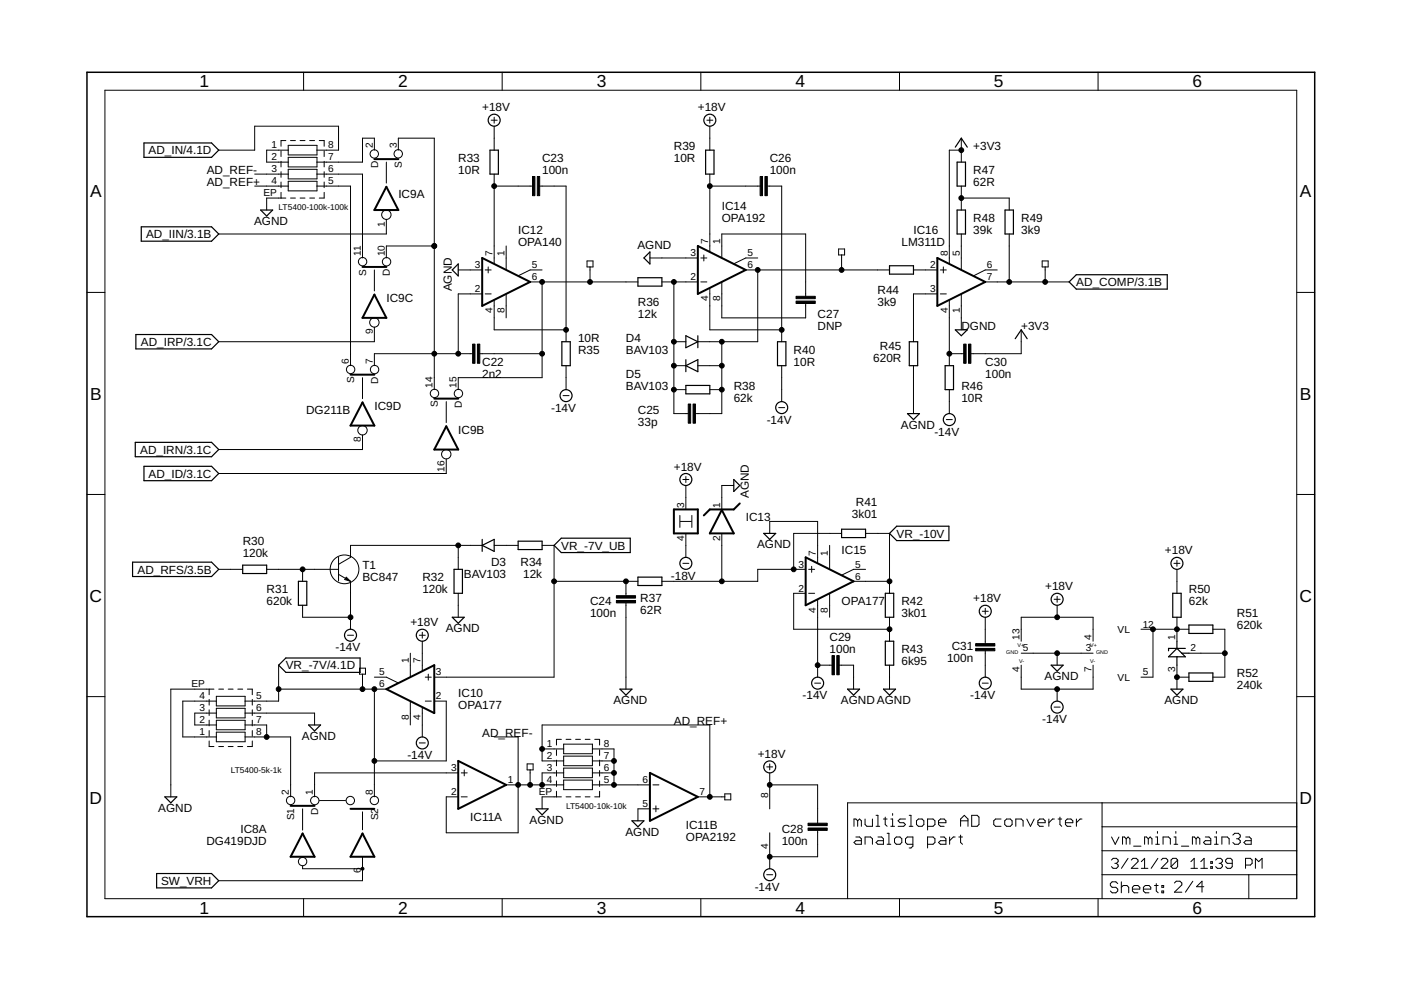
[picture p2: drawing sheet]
<svg xmlns="http://www.w3.org/2000/svg" width="297mm" height="210mm" viewBox="0 0 297 210" stroke-linecap="round" stroke-linejoin="round" font-family="sans-serif">
<g fill="none" stroke="#000" stroke-width=".25">
<path d="M30.5 30.3h14.4l1.5 1.5-1.5 1.6h-14.4zM103.9 31.8h1.8v5.1h-1.8zM149.6 31.8h1.8v5.1h-1.8zM202.5 31.2l1.3-1.9 1.3 1.9M202.9 34.4h1.8v5.1h-1.8zM30 48.1h14.9l1.5 1.5-1.5 1.5h-14.9zM55.3 44.5h2.5l-1.3 1.3zM97.2 56v2.5l-1.3-1.3zM135.3 58.9h5v1.8h-5zM137.8 53.4v2.6l-1.3-1.3zM188.6 56.3h5.1v1.8h-5.1zM202.9 44.5h1.8v5.1h-1.8z"/>
<path d="M213.1 44.5h1.8v5.1h-1.8zM226.7 59.8l1.5-1.5h19.3v3h-19.3zM28.8 70.9h16.1l1.5 1.6-1.5 1.5h-16.1zM119.1 72.5h1.8v5h-1.8zM145.4 71.2l2.6 1.3-2.6 1.2zM145.4 76.3v2.5M145.4 77.5l2.6-1.2v2.5zM148 71.2v2.5M164.8 72.5h1.8v5h-1.8zM192.8 72.5h1.8v5h-1.8zM200.4 77.5h1.8v5.1h-1.8zM202.5 69.9h2.6l-1.3 1.3z"/>
<path d="M215.2 71.8l1.3-1.9 1.3 1.9M28.7 93.8h16.2l1.5 1.5-1.5 1.5h-16.2zM30.5 98.9h14.4l1.5 1.5-1.5 1.5h-14.4zM145.4 81.7h5.1v1.8h-5.1zM192.4 87.7h2.5l-1.2 1.3zM28.1 119.2h16.8l1.5 1.5-1.5 1.5h-16.8zM51.5 119.8h5v1.8h-5zM102.2 115.6l2.6-1.2v2.5zM102.2 114.4v2.5M109.9 114.7h5v1.8h-5zM117.5 115.6l1.5-1.5h14.6v3.1h-14.6zM155.6 101.7l1.2 1.2-1.2 1.3z"/>
<path d="M161.9 113.1h2.6l-1.3 1.3zM178.4 112.2h5.1v1.8h-5.1zM188.6 113.1l1.5-1.5h11.1v3h-11.1zM63.3 123.3h1.7v5h-1.7zM95.9 130.9h2.5l-1.2 1.2zM96.3 120.7h1.7v5.1h-1.7zM135.3 122.4h5v1.7h-5zM187.7 125.8h1.8v5.1h-1.8zM187.7 136h1.8v5h-1.8zM248.6 125.8h1.8v5.1h-1.8zM249.5 136v1.5M249.5 139.3v1.7"/>
<path d="M249.5 137.5l1.8 1.8h-3.5zM250.5 138.5h1.6M251.3 137.5h-3.5v.5M252.1 132.5h5.1v1.8h-5.1zM59.1 141l1.5-1.5h15.7v3.1h-15.7zM65.4 153.7h2.6l-1.3 1.3zM131.4 146.1h2.6l-1.3 1.3zM179.7 146.1h2.5l-1.2 1.3zM187.3 146.1h2.6l-1.3 1.3zM222.9 141h2.5l-1.3 1.3zM248.3 146.1h2.5l-1.3 1.3zM252.1 142.7h5.1v1.8h-5.1z"/>
<path d="M34.9 169h2.6l-1.3 1.2zM113.7 171.5h2.5l-1.3 1.3zM134 174h2.5l-1.2 1.3zM33.2 185.2h11.7l1.5 1.5-1.5 1.6h-11.7z"/>
<circle cx="104.8" cy="25.5" r="1.27"/>
<circle cx="150.5" cy="25.5" r="1.27"/>
<circle cx="120" cy="83.9" r="1.27"/>
<circle cx="165.7" cy="86.4" r="1.27"/>
<circle cx="201.3" cy="89" r="1.27"/>
<circle cx="145.4" cy="119.4" r="1.27"/>
<circle cx="145.4" cy="101.7" r="1.27"/>
<circle cx="249.5" cy="119.4" r="1.27"/>
<circle cx="74.3" cy="134.7" r="1.27"/>
<circle cx="89.5" cy="134.7" r="1.27"/>
<circle cx="208.9" cy="129.6" r="1.27"/>
<circle cx="224.1" cy="127.1" r="1.27"/>
<circle cx="89.5" cy="157.5" r="1.27"/>
<circle cx="173.4" cy="144.8" r="1.27"/>
<circle cx="208.9" cy="144.8" r="1.27"/>
<circle cx="224.1" cy="149.9" r="1.27"/>
<circle cx="163.2" cy="162.6" r="1.27"/>
<circle cx="163.2" cy="185.5" r="1.27"/>
</g>
<g fill="none" stroke="#000" stroke-width=".21">
<path d="M22.2 19.1h252.7v171.4h-252.7zM64.4 15.3v3.8M106.5 15.3v3.8M148.6 15.3v3.8M190.7 15.3v3.8M232.8 15.3v3.8M46.4 31.8h7.6v-5h17.8v5h-4.6M54 39.5h7.1M54 36.9h7.1M59.6 32v1.2M59.6 34.2v1.2M59.6 36.4v1.2"/>
<path d="M59.6 38.6v1.2M60.6 29.8h-1v1.2M61.1 31.8h-4.6v2.6h4.6M61.1 30.8h6.1v2.1h-6.1zM61.1 33.4h6.1v2h-6.1zM61.1 35.9h6.1v2h-6.1zM61.1 38.4h6.1v2.1h-6.1zM61.6 29.8h1M63.6 29.8h1.1M65.7 29.8h1M67.2 36.9h9.7v17.8M67.2 39.5h7.1v38"/>
<path d="M67.7 29.8h1v1.2M68.7 32v1.2M68.7 34.2v1.2M68.7 36.4v1.2M68.7 38.6v1.2M79.4 31.8v-2.5h-2.5v5.1h-9.7M81.9 34.4v4.4M84.5 31.8v-2.5h7.6v53.3M104.1 25.5h1.3M104.8 24.8v1.3M104.8 26.8v5M104.8 36.9v19"/>
<path d="M104.8 39.5h8.1M114.4 39.5h5.6v33M149.9 25.5h1.2M150.5 39.5h10.7M150.5 24.8v1.3M150.5 26.8v5M150.5 36.9v16.4M162.7 39.5h3v33M203.8 31.8h-2.5v24.1M203.8 29.3v5.1M203.8 39.5v5M59.6 40.8v1.2"/>
<path d="M60.6 42h-4.1v2.5M61.6 42h1M63.6 42h1.1M65.7 42h1M68.7 40.8v1.2h-1M79.4 57.2v4.5M81.9 46.5v3.1h-35.5M92.1 52.2h-10.2v2.5M97.2 57.2h5M102.9 57.2h1.2M103.5 56.6v1.3M107.3 52.2v4.9"/>
<path d="M112.4 59.8h22.9M114.9 59.8v20.3h-17.7v2.5M114.9 57.2h-2.5l-2.5 1.2M124.5 55.3h1.2v1.3h-1.2zM125.1 56.6v3.2M137.8 54.7h10.2M140.3 59.8h7.7M142.9 59.8v27.9h3M148.6 59.8h1.3M148.6 54.7h1.3M149.2 54.1v1.2M153 54.6v-5h17.8v13.2"/>
<path d="M153 59.8v7.6h17.8v-3.1M158.1 57.2h30.5M160.7 54.7h-2.6l-2.5 1.2M160.7 57.2v15.3h-12.7M177.8 52.8h1.3v1.3h-1.3zM178.4 54.1v3.1M193.7 57.2h5M199.4 57.2h1.2M200 56.6v1.3M203.8 42h10.2v2.5M203.8 49.6v7.5M208.9 59.8h17.8"/>
<path d="M211.4 57.2h-2.5l-2.4 1.3M214 49.6v10.2M221 55.3h1.2v1.3h-1.2zM221.6 56.6v3.2M18.4 62h3.8M79.4 69.4v3.1h-33M100.2 75h-20.8v2.5M101.7 75h13.2M102.2 62.3h-5v12.7M102.9 62.3h1.2M104.8 63.7v6.2h15.2M107.3 62.4v5"/>
<path d="M120 77.5v5.1M142.9 72.5h2.5M142.9 77.5h2.5M148 77.5h5M150.5 61.1v8.8h15.2M153 72.5v15.2h-5.6M165.7 77.5v7.7M193.7 77.5v10.2M198.7 62.3h-5v10.2M199.4 62.3h1.2M201.3 75h3M201.3 63.6v13.9"/>
<path d="M203.8 62.4v7.5M216.5 69.9v5.1h-10.7M274.9 62h3.8M76.9 80.1v4.4M76.9 92.2v3.1h-30.5M94.6 85.2v4.4M94.6 97.3v3.1h-48.2M119.4 83.9h1.2M142.9 82.6h2.5M150.5 82.6h2.5M165.1 86.4h1.3M200.6 89h1.3"/>
<path d="M201.3 82.6v5.1M18.4 104.8h3.8M71.8 118.2v5M97.2 115.6v5.1M102.2 115.6h-27.9v2.6l-2.5 1.5M104.8 115.6h5.1M114.9 115.6h2.6v28h-25.4M144.1 109.3v2.5M144.3 110.6h2.3M144.8 101.7h1.2M144.8 119.4h1.2M145.4 101v1.3"/>
<path d="M145.4 102.9v5.1M145.4 113.1v5.1M146.7 109.3v2.5M153 113.1v10.2M155.6 102.9h-2.6v5.1M163.2 113.1v-2.5h10.2v8.8M175.9 115.6v5M178.4 113.1h-10.1v7.6M183.5 113.1h5.1v12.7M248.9 119.4h1.3M249.5 118.8v1.3M274.9 104.8h3.8"/>
<path d="M46.4 120.7h5.1M56.5 120.7h15.3M64.2 120.7v2.6M64.2 128.3v2.6h10.1M71.8 121.8l2.5 1.5v10.1M73.4 122.5l.4 .5-.6-.2M73.4 122.4l.9 .8-1.2-.3zM73.7 134.7h1.3M87 138.5v5M88.9 134.7h1.3M89.5 134v1.3M89.5 136v6.2"/>
<path d="M97.2 125.8v5.1M117.5 123.3h17.8M132.7 123.3v3M132.7 127.8v18.3M170.8 125.8h-2.5v7.6h20.3M170.8 120.7h-10.1v2.6h-20.4M171.4 120.7h1.3M171.4 125.8h1.3M172.1 120.1v1.2M173.4 127.2v16.4M175.9 125.9v5M181 123.3h7.6"/>
<path d="M183.5 120.7h-2.5l-2.5 1.2M188.6 130.9v5.1M208.3 129.6h1.2M208.9 129v1.2M208.9 130.9v5.6M208.9 138v5.6M216.5 136v-5.1h15.3v5.1M216.5 138.5h15.3M223.5 127.1h1.3M224.1 126.4v1.3M224.1 128.3v2.6M224.1 138.5v2.5"/>
<path d="M241.9 133.4h10.2M244.5 133.4v10.2h-2.6M249.5 120.7v5.1M249.5 130.9v5.1M252.1 138.5h7.6M257.2 133.4h2.5v10.2h-2.5M18.4 147.7h3.8M44.3 146.1v1.2M44.3 148.3v1.2M44.3 150.5v1.2M44.3 152.7v1.2M44.3 154.9v1.2"/>
<path d="M44.3 157.1v1.2h1.1M45.4 146.1h-9.2v22.9M45.9 148.7h-7.1v7.6h7.1M45.9 151.2h-4.6v2.5h4.6M45.9 147.6h6.1v2.1h-6.1zM45.9 150.2h6.1v2h-6.1zM45.9 152.7h6.1v2h-6.1zM45.9 155.2h6.1v2.1h-6.1zM46.4 146.1h1M46.4 158.3h1M48.4 146.1h1M48.4 158.3h1"/>
<path d="M50.4 146.1h1.1M50.4 158.3h1.1M52 151.2h14.7v2.5M52 156.3h9.6v12.7M52 153.7h4.5v2.6M52.5 146.1h1v1.2M53.5 157.1v1.2h-1M53.5 148.3v1.2M53.5 150.5v1.2M53.5 152.7v1.2M53.5 154.9v1.2M59.1 141v7.7h-7.1"/>
<path d="M59.1 146.1h22.8M76.2 141.7h1.3v1.2h-1.3zM76.9 142.9v3.2M79.4 146.1v22.9M79.4 143.6h2.5l2.5 1.2M87 148.7v5M88.9 157.5h1.3M89.5 150v6.3M90.2 143.6h1.2M90.2 148.7h1.2M90.8 142.9v1.3M92.1 148.7h2.5v12.6h-15.2"/>
<path d="M104.8 156.3h5.1v20.3h-15.3v-7.6h2.6M114.9 158.8h4.6M118 159v1.2M119 156.8h-1v1.2M119.5 157.8h6.1v2h-6.1zM120 156.8h1.1M122 156.8h1.1M124.1 156.8h1M125.6 158.8h4.6v7.6M126.1 156.8h1v1.2M127.1 159v1.2M172.7 144.8h1.3"/>
<path d="M173.4 141h3M177.9 141h3.1v5.1M188.6 141v5.1M208.3 144.8h1.2M216.5 141v5.1h15.3v-5.1M223.5 149.9h1.3M224.1 146.1v2.6M249.5 143.6h2.6M249.5 141v5.1M274.9 147.7h3.8M64.2 171.5v4.5M67.7 169.7h5.6"/>
<path d="M76.9 172.1v3.8M97.2 163.9h-30.5v5.1M97.8 163.9h1.3M97.8 169h1.3M98.4 163.2v1.3M107.3 166.4h12.2M111.8 162h1.2v1.2h-1.2zM112.4 163.2v3.2M118 161.2v1.2M118 163.4v1.2M118 165.6v1.2M118 167.8v1.2"/>
<path d="M119 169h-4.1v2.5M119.5 163.9h-4.6v2.5M119.5 161.3h-4.6v-7.6h35.6v15.3M119.5 160.3h6.1v2h-6.1zM119.5 162.9h6.1v2h-6.1zM119.5 165.4h6.1v2h-6.1zM120 169h1.1M122 169h1.1M124.1 169h1M125.6 163.9h4.6M125.6 166.4h12.2M125.6 161.3h4.6"/>
<path d="M127.1 167.8v1.2h-1M127.1 161.2v1.2M127.1 163.4v1.2M127.1 165.6v1.2M137.8 171.5h-2.5v2.5M138.4 166.4h1.3M138.4 171.5h1.3M139.1 170.9v1.2M148 169h5.7M153.7 168.3h1.2v1.3h-1.2zM162.6 162.6h1.2M163.2 166.4h10.2v8.1"/>
<path d="M163.2 162v1.2M163.2 163.9v7.6M163.2 176.6v7.6M173.4 176.1v5.6h-10.2M181.5 177.5h.7l.4 .3v1.2h-1.1l-.4-.4 .4-.4h1.1M181.8 174l-.3-.3h-.4v1.5M181.8 174v1.2M181.8 174l.4-.3 .4 .3v1.2M183.4 173.7v1.1l.4 .4h1.2v-1.5M183.4 179v-1.5h1.2l.4 .3v1.2M185.7 175.2h.8M185.7 172.9h.4v2.3"/>
<path d="M186.1 177.5h.8l.4 .3v1.2h-1.2l-.4-.4 .4-.4h1.2M187.3 173.7h.8M187.7 173.2v1.6l.4 .4M188.1 179h.8M188.1 176.7h.4v2.3M188.9 173.7h.4v1.5M188.9 175.2h.8M189.3 172.5v.4M189.7 177.8l.3-.3h.8l.4 .3v.8l-.4 .4h-.8l-.3-.4zM192 173.7h-1.2l-.4 .3 .4 .4h.8l.4 .4-.4 .4h-1.2M192.8 175.2h.7M192.8 172.9h.3v2.3"/>
<path d="M193.5 179h-1.1l-.4-.4v-.8l.4-.3h1.1v1.9l-.4 .4h-.3M194.3 174l.4-.3h.8l.4 .3v.8l-.4 .4h-.8l-.4-.4zM196.7 175.2h1.1l.4-.4v-.8l-.4-.3h-1.1v2.3M196.7 179h1.1l.4-.4v-.8l-.4-.3h-1.1v2.3M199 174.4h1.6v-.4l-.4-.3h-.8l-.4 .3v.8l.4 .4h.8M199.4 177.5h.8l.4 .3v1.2h-1.2l-.4-.4 .4-.4h1.2M201.3 177.5v1.5M202.5 177.5h-.4l-.8 .7M203.3 177.5h.8M203.7 175.2v-1.5l.7-.8 .8 .8v1.5M203.7 177.1v1.5l.4 .4M203.7 174h1.5"/>
<path d="M206 172.9h1.2l.4 .3v1.6l-.4 .4h-1.2zM212.2 173.7h-1.1l-.4 .3v.8l.4 .4h1.1M213 174l.4-.3h.8l.4 .3v.8l-.4 .4h-.8l-.4-.4zM215.4 175.2v-1.5h1.1l.4 .3v1.2M217.7 173.7l.8 1.5 .8-1.5M220 174.4h1.6v-.4l-.4-.3h-.8l-.4 .3v.8l.4 .4h.8M222.4 173.7v1.5M223.5 173.7h-.3l-.8 .7M224.3 173.7h.8M224.7 173.2v1.6l.4 .4M225.9 174.4h1.6v-.4l-.4-.3h-.8l-.4 .3v.8l.4 .4h.8M228.2 173.7v1.5"/>
<path d="M229.4 173.7h-.4l-.8 .7M233.7 170.2v20.3M233.7 175.3h41.2M235.7 177.5l.8 1.5 .7-1.5M238.8 177.8l-.4-.3h-.4v1.5M238.8 177.8v1.2M238.8 177.8l.4-.3 .4 .3v1.2M240.3 179.4h1.6M243.5 177.8l-.4-.3h-.4v1.5M243.5 177.8v1.2M243.5 177.8l.4-.3 .3 .3v1.2M245 177.5h.4v1.5"/>
<path d="M245 179h.8M245.4 176.3v.4M246.6 179v-1.5h1.2l.3 .3v1.2M248.9 177.5h.4v1.5M248.9 179h.8M249.3 176.3v.4M250.5 179.4h1.5M253.6 177.8l-.4-.3h-.4v1.5M253.6 177.8v1.2M253.6 177.8l.4-.3 .4 .3v1.2M255.5 177.5h.8l.4 .3v1.2h-1.2l-.3-.4 .3-.4h1.2M257.5 177.5h.4v1.5"/>
<path d="M257.5 179h.8M257.9 176.3v.4M259.1 179v-1.5h1.1l.4 .3v1.2M261.4 177.1l.4-.4h.8l.4 .4v.4l-.4 .3M262.2 177.8h.4M262.6 177.8l.4 .4v.4l-.4 .4h-.8l-.4-.4M264.1 177.5h.8l.4 .3v1.2h-1.2l-.4-.4 .4-.4h1.2M274.9 170.2h-95.2v20.3M64.2 183.6v.6h12.6M64.4 190.5v3.9M76.9 181.7v5h-30.5M106.5 190.5v3.9"/>
<path d="M148.6 190.5v3.9M162.6 185.5h1.2M190.7 190.5v3.9M232.8 190.5v3.9M233.7 185.5h41.2M233.7 180.4h41.2M235.6 182.4l.4-.4h.7l.4 .4v.3l-.4 .3M236.4 183h.3M236.7 183l.4 .4v.3l-.4 .4h-.7l-.4-.4M237 187.3l-.4-.3h-.8l-.4 .3v.4l.4 .4h.8l.4 .4v.4l-.4 .4h-.8l-.4-.4M237.7 187v2.3M237.7 188.1l.4-.4h.8l.4 .4v1.2"/>
<path d="M239.2 182l-1.4 2.1M239.9 182.4l.3-.4h.7l.4 .4v.3l-1.4 1.4h1.4M240.1 188.5h1.6v-.4l-.4-.4h-.8l-.4 .4v.8l.4 .4h.8M242 182.7l.7-.7v2.1M242 184.1h1.4M242.4 188.5h1.6v-.4l-.4-.4h-.8l-.4 .4v.8l.4 .4h.8M244.8 187.7h.8M245.2 187.3v1.6l.4 .4M245.5 182l-1.4 2.1M246.2 182.4l.3-.4h.7l.4 .4v.3l-1.4 1.4h1.4M246.3 187.7h.4v.4h-.4zM246.3 188.9h.4v.4h-.4z"/>
<path d="M249 187.2l.4-.4h.8l.4 .4v.4l-1.6 1.6h1.6M249.7 182.4l-.4-.4h-.7l-.3 .4v1.3M249.7 182.4v1.3l-.4 .4h-.7l-.3-.4M249.7 182.4l-1.4 1.3M252.5 184.1h1.4M252.5 182.7l.7-.7v2.1M252.9 186.8l-1.6 2.4M254.6 184.1h1.4M254.6 182.7l.7-.7v2.1M255.2 188h-1.5l1.1-1.2v2.4M256.7 182.7h.3v.3h-.3zM256.7 183.7h.3v.4h-.3z"/>
<path d="M257.7 182.4l.4-.4h.7l.4 .4v.3l-.4 .3M258.5 183h.3M258.8 183l.4 .4v.3l-.4 .4h-.7l-.4-.4M261.3 183h-1.1l-.3-.3v-.3l.3-.4h.7l.4 .4v1.3l-.4 .4h-.7l-.3-.4M264.1 183.4h1l.4-.4v-.6l-.4-.4h-1v2.1M264.8 185.5v5M266.2 184.1v-2.1l.7 .7 .7-.7v2.1"/>
<circle cx="79.4" cy="32.6" r=".89"/>
<circle cx="84.4" cy="32.6" r=".89"/>
<circle cx="76.9" cy="55.5" r=".89"/>
<circle cx="81.9" cy="45.5" r=".99"/>
<circle cx="82" cy="55.5" r=".89"/>
<circle cx="74.3" cy="78.3" r=".89"/>
<circle cx="79.4" cy="68.4" r=".99"/>
<circle cx="79.4" cy="78.4" r=".89"/>
<circle cx="76.9" cy="91.2" r=".99"/>
<circle cx="92.1" cy="83.4" r=".89"/>
<circle cx="94.6" cy="96.3" r=".99"/>
<circle cx="97.2" cy="83.4" r=".89"/>
<circle cx="73" cy="120.7" r="3"/>
<circle cx="61.6" cy="169.7" r=".89"/>
<circle cx="66.7" cy="169.7" r=".89"/>
<circle cx="74.3" cy="169.7" r=".89"/>
<circle cx="79.4" cy="169.7" r=".89"/>
<circle cx="64.2" cy="182.7" r=".89"/>
</g>
<g fill="none" stroke="#000" stroke-width=".32">
<path d="M18.4 15.3h260.3v179.1h-260.3z"/>
<circle cx="76.9" cy="184.2" r=".25"/>
</g>
<g fill="none" stroke="#000" stroke-width=".42">
<path d="M79.4 33.7h5.1M81.9 39.6l2.6 4.9h-5.1zM76.9 56.6h5M102.2 54.7l10.2 5.1-10.2 5.1zM148 52.2l10.1 5-10.1 5.1zM198.7 54.7l10.2 5.1-10.2 5.1zM74.3 79.4h5.1M79.4 62.5l2.5 4.9h-5zM76.9 85.3l2.5 4.9h-5.1zM92.1 84.5h5.1M94.6 90.4l2.6 4.9h-5.1zM142.9 108h5.1v5.1h-5.1z"/>
<path d="M153 108.1l2.6 5h-5.1zM156.8 106.7l-1.2 1.3h-5.1l-1.3 1.3M170.8 118.2l10.2 5.1-10.2 5zM81.9 146.1l10.2-5.1v10.2zM61.6 170.9h5.1M64.2 176.7l2.5 5h-5.1zM74.3 171.5h5.1M76.9 176.7l2.5 5h-5.1zM97.2 161.3l10.1 5.1-10.1 5.1zM137.8 163.9l10.2 5.1-10.2 5z"/>
</g>
<g fill="#000" stroke="#000" stroke-width=".21">
<path d="M112.9 37.4h.5v4.1h-.5zM113.9 37.4h.5v4.1h-.5zM161.2 37.4h.5v4.1h-.5zM162.2 37.4h.5v4.1h-.5zM100.2 73h.5v4h-.5zM101.2 73h.5v4h-.5zM168.8 62.8h4v.5h-4zM168.8 63.8h4v.5h-4zM204.3 73h.5v4h-.5zM205.3 73h.5v4h-.5zM145.9 85.7h.5v4h-.5zM146.9 85.7h.5v4h-.5z"/>
<path d="M130.7 127.3h4v.5h-4zM130.7 126.3h4v.5h-4zM176.4 139h.5v4.1h-.5zM177.4 139h.5v4.1h-.5zM206.9 136.5h4v.5h-4zM206.9 137.5h4v.5h-4zM171.3 174.5h4.1v.5h-4.1zM171.3 175.6h4.1v.5h-4.1z"/>
</g>
<g fill="#000" stroke="#000" stroke-width=".21">
<circle cx="104.8" cy="39.5" r=".51"/>
<circle cx="150.5" cy="39.5" r=".51"/>
<circle cx="203.8" cy="31.8" r=".51"/>
<circle cx="92.1" cy="52.2" r=".51"/>
<circle cx="114.9" cy="59.8" r=".51"/>
<circle cx="125.1" cy="59.8" r=".51"/>
<circle cx="142.9" cy="59.8" r=".51"/>
<circle cx="160.7" cy="57.2" r=".51"/>
<circle cx="178.4" cy="57.2" r=".51"/>
<circle cx="203.8" cy="42" r=".51"/>
<circle cx="214" cy="59.8" r=".51"/>
<circle cx="221.6" cy="59.8" r=".51"/>
<circle cx="92.1" cy="75" r=".51"/>
<circle cx="97.2" cy="75" r=".51"/>
<circle cx="114.9" cy="75" r=".51"/>
<circle cx="120" cy="69.9" r=".51"/>
<circle cx="142.9" cy="72.5" r=".51"/>
<circle cx="142.9" cy="77.5" r=".51"/>
<circle cx="153" cy="72.5" r=".51"/>
<circle cx="153" cy="77.5" r=".51"/>
<circle cx="165.7" cy="69.9" r=".51"/>
<circle cx="201.3" cy="75" r=".51"/>
<circle cx="142.9" cy="82.6" r=".51"/>
<circle cx="153" cy="82.6" r=".51"/>
<circle cx="97.2" cy="115.6" r=".51"/>
<circle cx="64.2" cy="120.7" r=".51"/>
<circle cx="74.3" cy="130.9" r=".51"/>
<circle cx="117.5" cy="123.3" r=".51"/>
<circle cx="132.7" cy="123.3" r=".51"/>
<circle cx="153" cy="123.3" r=".51"/>
<circle cx="168.3" cy="120.7" r=".51"/>
<circle cx="188.6" cy="133.4" r=".51"/>
<circle cx="188.6" cy="123.3" r=".51"/>
<circle cx="224.1" cy="138.5" r=".51"/>
<circle cx="224.1" cy="130.9" r=".51"/>
<circle cx="244.5" cy="133.4" r=".51"/>
<circle cx="249.5" cy="133.4" r=".51"/>
<circle cx="259.7" cy="138.5" r=".51"/>
<circle cx="56.5" cy="156.3" r=".51"/>
<circle cx="59.1" cy="146.1" r=".51"/>
<circle cx="76.9" cy="146.1" r=".51"/>
<circle cx="79.4" cy="146.1" r=".51"/>
<circle cx="114.9" cy="158.8" r=".51"/>
<circle cx="173.4" cy="141" r=".51"/>
<circle cx="224.1" cy="146.1" r=".51"/>
<circle cx="249.5" cy="143.6" r=".51"/>
<circle cx="79.4" cy="161.3" r=".51"/>
<circle cx="109.9" cy="166.4" r=".51"/>
<circle cx="112.4" cy="166.4" r=".51"/>
<circle cx="114.9" cy="166.4" r=".51"/>
<circle cx="130.2" cy="166.4" r=".51"/>
<circle cx="130.2" cy="163.9" r=".51"/>
<circle cx="130.2" cy="161.3" r=".51"/>
<circle cx="150.5" cy="169" r=".51"/>
<circle cx="163.2" cy="166.4" r=".51"/>
<circle cx="163.2" cy="181.7" r=".51"/>
</g>
<g font-size="3.7">
<text x="42.3" y="18.5">1</text>
<text x="84.4" y="18.5">2</text>
<text x="126.5" y="18.5">3</text>
<text x="168.6" y="18.5">4</text>
<text x="210.7" y="18.5">5</text>
<text x="252.9" y="18.5">6</text>
<text x="19.1" y="41.9">A</text>
<text x="275.6" y="41.9">A</text>
<text x="19.1" y="84.7">B</text>
<text x="275.6" y="84.7">B</text>
<text x="19" y="127.6">C</text>
<text x="275.5" y="127.6">C</text>
<text x="19" y="170.4">D</text>
<text x="275.5" y="170.4">D</text>
<text x="42.3" y="193.7">1</text>
<text x="84.4" y="193.7">2</text>
<text x="126.5" y="193.7">3</text>
<text x="168.6" y="193.7">4</text>
<text x="210.7" y="193.7">5</text>
<text x="252.9" y="193.7">6</text>
</g>
<g font-size="2.5">
<text x="102.2" y="23.6">+18V</text>
<text x="148" y="23.6">+18V</text>
<text x="31.5" y="32.7">AD_IN/4.1D</text>
<text x="97.2" y="34.4">R33</text>
<text x="114.9" y="34.4">C23</text>
<text x="142.9" y="34.4">10R</text>
<text x="142.9" y="31.8">R39</text>
<text x="163.2" y="34.4">C26</text>
<text x="206.4" y="31.8">+3V3</text>
<text x="43.8" y="36.9">AD_REF-</text>
<text x="43.8" y="39.5">AD_REF+</text>
<text x="84.5" y="42">IC9A</text>
<text x="97.2" y="36.9">10R</text>
<text x="114.9" y="36.9">100n</text>
<text x="163.2" y="36.9">100n</text>
<text x="206.4" y="39.5">62R</text>
<text x="206.4" y="36.9">R47</text>
<text x="53.9" y="47.7">AGND</text>
<text x="153" y="47.1">OPA192</text>
<text x="153" y="44.5">IC14</text>
<text x="206.4" y="47.1">R48</text>
<text x="216.5" y="47.1">R49</text>
<text x="31" y="50.5">AD_IIN/3.1B</text>
<text x="109.9" y="52.1">OPA140</text>
<text x="109.9" y="49.6">IC12</text>
<text x="135.1" y="52.8">AGND</text>
<text x="191.1" y="52.1">LM311D</text>
<text x="193.7" y="49.6">IC16</text>
<text x="206.4" y="49.6">39k</text>
<text x="216.5" y="49.6">3k9</text>
<text x="81.9" y="64.1">IC9C</text>
<text x="95.8" y="61.8" transform="rotate(-90 95.8 61.8)">AGND</text>
<text x="135.3" y="64.8">R36</text>
<text x="186" y="64.8">3k9</text>
<text x="186" y="62.3">R44</text>
<text x="228.2" y="60.7">AD_COMP/3.1B</text>
<text x="135.3" y="67.4">12k</text>
<text x="173.3" y="69.9">DNP</text>
<text x="173.3" y="67.4">C27</text>
<text x="203.8" y="69.9">DGND</text>
<text x="216.5" y="69.9">+3V3</text>
<text x="29.9" y="73.4">AD_IRP/3.1C</text>
<text x="102.2" y="77.5">C22</text>
<text x="122.6" y="72.5">10R</text>
<text x="122.6" y="75">R35</text>
<text x="132.7" y="75">BAV103</text>
<text x="132.7" y="72.5">D4</text>
<text x="168.3" y="77.5">10R</text>
<text x="168.3" y="75">R40</text>
<text x="185.2" y="76.8">620R</text>
<text x="186.6" y="74.2">R45</text>
<text x="208.9" y="77.5">C30</text>
<text x="102.2" y="80.1">2n2</text>
<text x="132.7" y="82.6">BAV103</text>
<text x="132.7" y="80.1">D5</text>
<text x="155.6" y="82.6">R38</text>
<text x="203.8" y="82.6">R46</text>
<text x="208.9" y="80.1">100n</text>
<text x="64.9" y="87.7">DG211B</text>
<text x="79.4" y="86.9">IC9D</text>
<text x="116.8" y="87.3">-14V</text>
<text x="135.3" y="87.7">C25</text>
<text x="155.6" y="85.2">62k</text>
<text x="162.6" y="89.9">-14V</text>
<text x="203.8" y="85.2">10R</text>
<text x="97.2" y="92">IC9B</text>
<text x="135.3" y="90.2">33p</text>
<text x="191" y="90.9">AGND</text>
<text x="198.1" y="92.4">-14V</text>
<text x="29.7" y="96.2">AD_IRN/3.1C</text>
<text x="31.5" y="101.3">AD_ID/3.1C</text>
<text x="142.9" y="99.8">+18V</text>
<text x="158.7" y="105.6" transform="rotate(-90 158.7 105.6)">AGND</text>
<text x="181.5" y="107.3">R41</text>
<text x="158.1" y="110.6">IC13</text>
<text x="180.6" y="109.8">3k01</text>
<text x="190.1" y="114">VR_-10V</text>
<text x="51.5" y="118.2">120k</text>
<text x="51.5" y="115.6">R30</text>
<text x="104.1" y="119.9">D3</text>
<text x="110.4" y="119.9">R34</text>
<text x="119" y="116.5">VR_-7V_UB</text>
<text x="160.5" y="116.3">AGND</text>
<text x="178.4" y="117.5">IC15</text>
<text x="247" y="117.5">+18V</text>
<text x="29.2" y="121.6">AD_RFS/3.5B</text>
<text x="56.5" y="125.8">R31</text>
<text x="76.8" y="123.3">BC847</text>
<text x="76.8" y="120.7">T1</text>
<text x="89.5" y="125.8">120k</text>
<text x="89.5" y="123.3">R32</text>
<text x="98.3" y="122.5">BAV103</text>
<text x="110.9" y="122.5">12k</text>
<text x="142.2" y="122.9">-18V</text>
<text x="221.6" y="125.2">+18V</text>
<text x="252.1" y="125.8">R50</text>
<text x="56.5" y="128.3">620k</text>
<text x="125.1" y="130.9">100n</text>
<text x="125.1" y="128.3">C24</text>
<text x="135.8" y="130.1">62R</text>
<text x="135.8" y="127.6">R37</text>
<text x="178.4" y="128.3">OPA177</text>
<text x="191.1" y="130.9">3k01</text>
<text x="191.1" y="128.3">R42</text>
<text x="206.4" y="127.7">+18V</text>
<text x="252.1" y="128.3">62k</text>
<text x="262.2" y="130.9">R51</text>
<text x="87" y="132.8">+18V</text>
<text x="94.5" y="134">AGND</text>
<text x="175.9" y="135.9">C29</text>
<text x="201.8" y="137.7">C31</text>
<text x="262.2" y="133.4">620k</text>
<text x="60.6" y="141.9">VR_-7V/4.1D</text>
<text x="71.1" y="138.1">-14V</text>
<text x="175.9" y="138.5">100n</text>
<text x="191.1" y="141">6k95</text>
<text x="191.1" y="138.5">R43</text>
<text x="200.8" y="140.3">100n</text>
<text x="262.2" y="143.6">R52</text>
<text x="97.2" y="147.9">IC10</text>
<text x="130" y="149.3">AGND</text>
<text x="170.2" y="148.3">-14V</text>
<text x="178.3" y="149.3">AGNDAGND</text>
<text x="205.7" y="148.3">-14V</text>
<text x="221.5" y="144.2">AGND</text>
<text x="246.9" y="149.3">AGND</text>
<text x="262.2" y="146.1">240k</text>
<text x="97.2" y="150.4">OPA177</text>
<text x="142.9" y="153.7">AD_RE</text>
<text x="151.2" y="153.7">F+</text>
<text x="221" y="153.3">-14V</text>
<text x="64" y="156.9">AGND</text>
<text x="86.4" y="161">-14V</text>
<text x="102.2" y="156.3">AD_RE</text>
<text x="110.6" y="156.3">F-</text>
<text x="160.7" y="160.7">+18V</text>
<text x="33.5" y="172.1">AGND</text>
<text x="43.8" y="179.1">DG419DJD</text>
<text x="51" y="176.6">IC8A</text>
<text x="99.7" y="174">IC11A</text>
<text x="112.3" y="174.7">AGND</text>
<text x="132.6" y="177.2">AGND</text>
<text x="145.4" y="178.4">OPA2192</text>
<text x="145.4" y="175.8">IC11B</text>
<text x="165.7" y="179.1">100n</text>
<text x="165.7" y="176.6">C28</text>
<text x="34.2" y="187.6">SW_VRH</text>
<text x="160" y="188.9">-14V</text>
</g>
<g font-size="2.1">
<text x="57.5" y="31.5">1</text>
<text x="57.5" y="34">2</text>
<text x="69.6" y="34">7</text>
<text x="69.6" y="31.5">8</text>
<text x="79" y="31.5" transform="rotate(-90 79 31.5)">2</text>
<text x="80.1" y="35.7" transform="rotate(-90 80.1 35.7)">D</text>
<text x="84.1" y="31.5" transform="rotate(-90 84.1 31.5)">3</text>
<text x="85.2" y="35.6" transform="rotate(-90 85.2 35.6)">S</text>
<text x="55.9" y="41.6">EP</text>
<text x="57.5" y="36.6">3</text>
<text x="57.5" y="39.1">4</text>
<text x="69.6" y="39.1">5</text>
<text x="69.6" y="36.6">6</text>
<text x="81.6" y="48.1" transform="rotate(-90 81.6 48.1)">1</text>
<text x="150.1" y="51.8" transform="rotate(-90 150.1 51.8)">7</text>
<text x="152.7" y="51.8" transform="rotate(-90 152.7 51.8)">1</text>
<text x="76.5" y="54.3" transform="rotate(-90 76.5 54.3)">11</text>
<text x="77.6" y="58.4" transform="rotate(-90 77.6 58.4)">S</text>
<text x="81.6" y="54.3" transform="rotate(-90 81.6 54.3)">10</text>
<text x="82.7" y="58.6" transform="rotate(-90 82.7 58.6)">D</text>
<text x="100.7" y="56.9">3</text>
<text x="104.4" y="54.3" transform="rotate(-90 104.4 54.3)">7</text>
<text x="107" y="54.3" transform="rotate(-90 107 54.3)">1</text>
<text x="112.8" y="56.9">5</text>
<text x="112.8" y="59.4">6</text>
<text x="146.4" y="59.4">2</text>
<text x="146.4" y="54.3">3</text>
<text x="158.5" y="54.3">5</text>
<text x="158.5" y="56.9">6</text>
<text x="197.2" y="56.9">2</text>
<text x="200.9" y="54.3" transform="rotate(-90 200.9 54.3)">8</text>
<text x="203.5" y="54.3" transform="rotate(-90 203.5 54.3)">5</text>
<text x="209.3" y="56.9">6</text>
<text x="209.3" y="59.4">7</text>
<text x="100.7" y="62">2</text>
<text x="150.1" y="63.8" transform="rotate(-90 150.1 63.8)">4</text>
<text x="152.7" y="63.8" transform="rotate(-90 152.7 63.8)">8</text>
<text x="197.2" y="62">3</text>
<text x="79" y="70.9" transform="rotate(-90 79 70.9)">9</text>
<text x="104.4" y="66.4" transform="rotate(-90 104.4 66.4)">4</text>
<text x="107" y="66.4" transform="rotate(-90 107 66.4)">8</text>
<text x="200.9" y="66.4" transform="rotate(-90 200.9 66.4)">4</text>
<text x="203.5" y="66.4" transform="rotate(-90 203.5 66.4)">1</text>
<text x="74" y="77.2" transform="rotate(-90 74 77.2)">6</text>
<text x="79" y="77.2" transform="rotate(-90 79 77.2)">7</text>
<text x="75.1" y="81.3" transform="rotate(-90 75.1 81.3)">S</text>
<text x="80.1" y="81.4" transform="rotate(-90 80.1 81.4)">D</text>
<text x="91.7" y="82.3" transform="rotate(-90 91.7 82.3)">14</text>
<text x="96.8" y="82.3" transform="rotate(-90 96.8 82.3)">15</text>
<text x="92.8" y="86.4" transform="rotate(-90 92.8 86.4)">S</text>
<text x="97.9" y="86.5" transform="rotate(-90 97.9 86.5)">D</text>
<text x="76.5" y="93.8" transform="rotate(-90 76.5 93.8)">8</text>
<text x="94.3" y="100" transform="rotate(-90 94.3 100)">16</text>
<text x="145.1" y="107.7" transform="rotate(-90 145.1 107.7)">3</text>
<text x="152.7" y="107.7" transform="rotate(-90 152.7 107.7)">1</text>
<text x="145.1" y="114.6" transform="rotate(-90 145.1 114.6)">4</text>
<text x="152.7" y="114.6" transform="rotate(-90 152.7 114.6)">2</text>
<text x="173" y="117.8" transform="rotate(-90 173 117.8)">7</text>
<text x="175.5" y="117.8" transform="rotate(-90 175.5 117.8)">1</text>
<text x="169.3" y="125.4">2</text>
<text x="169.3" y="120.4">3</text>
<text x="181.3" y="120.4">5</text>
<text x="181.3" y="122.9">6</text>
<text x="173" y="129.9" transform="rotate(-90 173 129.9)">4</text>
<text x="175.5" y="129.9" transform="rotate(-90 175.5 129.9)">8</text>
<text x="216.2" y="135.6" transform="rotate(-90 216.2 135.6)">13</text>
<text x="231.4" y="135.6" transform="rotate(-90 231.4 135.6)">4</text>
<text x="237" y="134.2">VL</text>
<text x="242.3" y="133.1">12</text>
<text x="249.2" y="135.6" transform="rotate(-90 249.2 135.6)">1</text>
<text x="80.4" y="143.2">5</text>
<text x="86.6" y="140.7" transform="rotate(-90 86.6 140.7)">1</text>
<text x="89.2" y="140.7" transform="rotate(-90 89.2 140.7)">7</text>
<text x="92.4" y="143.2">3</text>
<text x="216.2" y="142.6" transform="rotate(-90 216.2 142.6)">4</text>
<text x="216.9" y="138.1">5</text>
<text x="230.2" y="138.1">3</text>
<text x="231.4" y="142.6" transform="rotate(-90 231.4 142.6)">7</text>
<text x="242.3" y="143.2">5</text>
<text x="249.2" y="142.6" transform="rotate(-90 249.2 142.6)">3</text>
<text x="252.4" y="138.1">2</text>
<text x="40.6" y="145.7">EP</text>
<text x="42.3" y="148.3">4</text>
<text x="54.3" y="148.3">5</text>
<text x="80.4" y="145.7">6</text>
<text x="92.4" y="148.3">2</text>
<text x="237" y="144.3">VL</text>
<text x="42.3" y="155.9">1</text>
<text x="42.3" y="153.4">2</text>
<text x="42.3" y="150.8">3</text>
<text x="54.3" y="150.8">6</text>
<text x="54.3" y="153.4">7</text>
<text x="54.3" y="155.9">8</text>
<text x="86.6" y="152.7" transform="rotate(-90 86.6 152.7)">8</text>
<text x="89.2" y="152.7" transform="rotate(-90 89.2 152.7)">4</text>
<text x="115.9" y="158.4">1</text>
<text x="115.9" y="161">2</text>
<text x="128" y="161">7</text>
<text x="128" y="158.4">8</text>
<text x="95.6" y="163.5">3</text>
<text x="107.7" y="166.1">1</text>
<text x="115.9" y="163.5">3</text>
<text x="115.9" y="166.1">4</text>
<text x="128" y="166.1">5</text>
<text x="128" y="163.5">6</text>
<text x="136.3" y="166.1">6</text>
<text x="61.3" y="168.6" transform="rotate(-90 61.3 168.6)">2</text>
<text x="62.4" y="173.9" transform="rotate(-90 62.4 173.9)">S1</text>
<text x="66.3" y="168.6" transform="rotate(-90 66.3 168.6)">1</text>
<text x="67.4" y="172.8" transform="rotate(-90 67.4 172.8)">D</text>
<text x="79" y="168.6" transform="rotate(-90 79 168.6)">8</text>
<text x="80.1" y="173.9" transform="rotate(-90 80.1 173.9)">S2</text>
<text x="95.6" y="168.6">2</text>
<text x="114.3" y="168.6">EP</text>
<text x="136.3" y="171.1">5</text>
<text x="148.3" y="168.6">7</text>
<text x="162.8" y="169.2" transform="rotate(-90 162.8 169.2)">8</text>
<text x="76.5" y="185.2" transform="rotate(-90 76.5 185.2)">6</text>
<text x="162.8" y="180.1" transform="rotate(-90 162.8 180.1)">4</text>
</g>
<g font-size="1.8">
<text x="59.1" y="44.5">LT5400-100k-100k</text>
<text x="48.9" y="163.9">LT5400-5k-1k</text>
<text x="120" y="171.5">LT5400-10k-10k</text>
</g>
<g font-size="1.1">
<text x="215.7" y="137.2">V+</text>
<text x="231.1" y="137.2">V+</text>
<text x="213.3" y="138.7">GND</text>
<text x="216.1" y="140.5">V-</text>
<text x="231.1" y="140.5">V-</text>
<text x="232.4" y="138.7">GND</text>
</g>
</svg>
